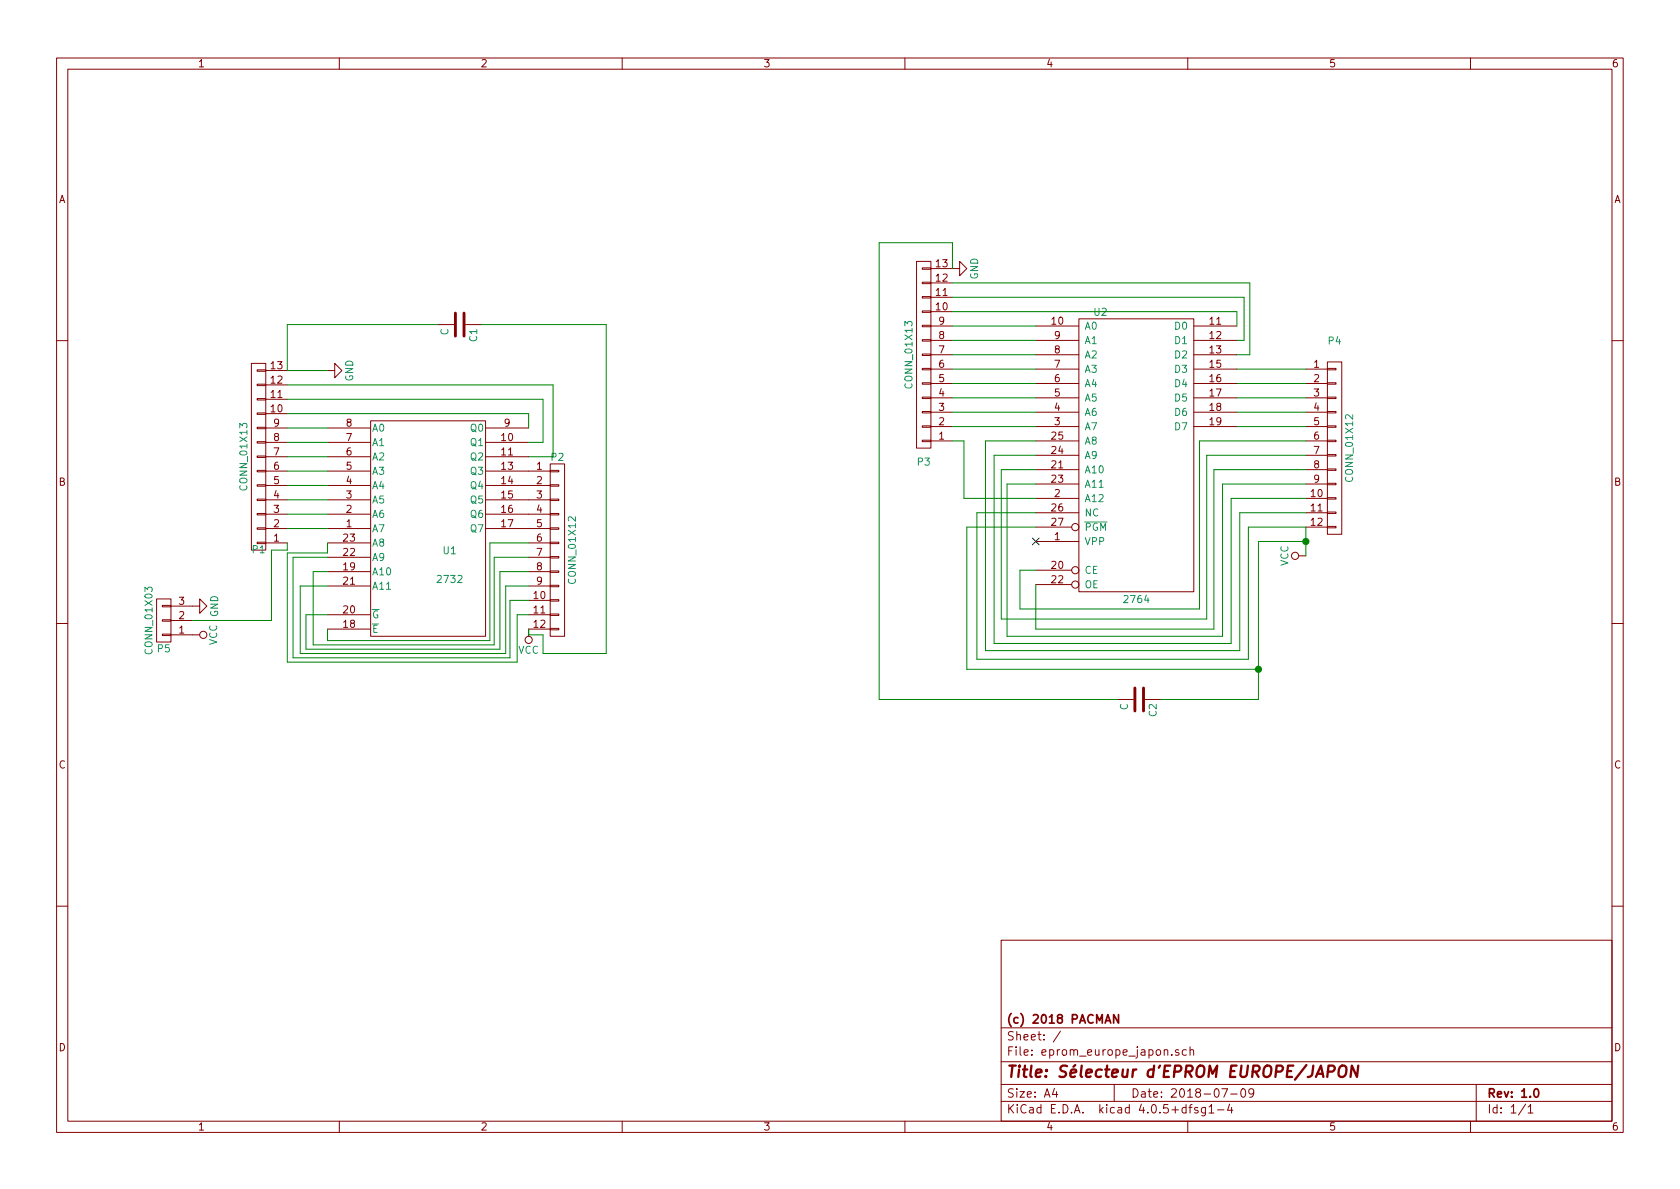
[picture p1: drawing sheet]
<svg xmlns="http://www.w3.org/2000/svg" width="297mm" height="210mm" viewBox="0 0 297 210" stroke-linecap="round" stroke-linejoin="round" font-family="sans-serif">
<g fill="none" stroke="#840000" stroke-width=".18">
<path d="M10 10.3h277v189.9h-277zM12 12.2h273v186.1h-273zM60 10.3v1.9M110 10.3v1.9M160 10.3v1.9M210 10.3v1.9M260 10.3v1.9M77.5 57.4h2.8M82.3 57.4h2.8M162.1 46.2h2.5v33h-2.5zM163.1 47.4h1.5v.2h-1.5zM163.1 49.9h1.5v.3h-1.5z"/>
<path d="M163.1 52.4h1.5v.3h-1.5zM163.1 55h1.5v.2h-1.5zM163.1 57.5h1.5v.3h-1.5zM164.6 47.5h5.1v-1.3l1.2 1.3-1.2 1.3v-1.3M164.6 57.7h3.8M164.6 55.1h3.8M164.6 52.6h3.8M164.6 50h3.8M183.1 57.7h7.7M190.8 56.4h20.3v48.2h-20.3zM211.1 57.7h7.6M10 60.2h2"/>
<path d="M44.4 64.3h2.6v33h-2.6zM45.5 65.4h1.5v.3h-1.5zM45.5 67.9h1.5v.3h-1.5zM45.5 70.5h1.5v.2h-1.5zM45.5 73h1.5v.3h-1.5zM45.5 75.6h1.5v.2h-1.5zM45.5 78.1h1.5v.3h-1.5zM47 78.2h3.8M47 75.7h3.8M47 73.1h3.8M47 70.6h3.8M47 68.1h3.8"/>
<path d="M47 65.5h3.8M57.9 65.5h1.3v-1.2l1.3 1.2-1.3 1.3v-1.3M57.9 78.2h7.6M57.9 75.7h7.6M65.5 74.4h20.4v38.1h-20.4zM85.9 78.2h7.6M85.9 75.7h7.6M163.1 60.1h1.5v.2h-1.5zM163.1 62.6h1.5v.3h-1.5zM163.1 65.1h1.5v.3h-1.5zM163.1 67.7h1.5v.2h-1.5zM163.1 70.2h1.5v.3h-1.5z"/>
<path d="M163.1 72.8h1.5v.2h-1.5zM163.1 75.3h1.5v.3h-1.5zM163.1 77.8h1.5v.3h-1.5zM164.6 65.3h3.8M164.6 67.8h3.8M164.6 70.4h3.8M164.6 72.9h3.8M164.6 75.4h3.8M164.6 78h3.8M164.6 62.7h3.8M164.6 60.2h3.8M183.1 65.3h7.7"/>
<path d="M183.1 67.8h7.7M183.1 70.4h7.7M183.1 72.9h7.7M183.1 75.4h7.7M183.1 78h7.7M183.1 62.7h7.7M183.1 60.2h7.7M211.1 65.3h7.6M211.1 67.8h7.6M211.1 70.4h7.6M211.1 72.9h7.6M211.1 75.4h7.6"/>
<path d="M211.1 62.7h7.6M211.1 60.2h7.6M230.9 65.3h3.8M230.9 67.8h3.8M230.9 70.4h3.8M230.9 72.9h3.8M230.9 75.4h3.8M230.9 78h3.8M234.7 64h2.5v30.5h-2.5zM234.7 77.8h1.5v.3h-1.5zM234.7 75.3h1.5v.3h-1.5zM234.7 72.8h1.5v.2h-1.5z"/>
<path d="M234.7 70.2h1.5v.3h-1.5zM234.7 67.7h1.5v.2h-1.5zM234.7 65.1h1.5v.3h-1.5zM285 60.2h2M45.5 80.6h1.5v.3h-1.5zM45.5 83.2h1.5v.2h-1.5zM45.5 85.7h1.5v.3h-1.5zM45.5 88.3h1.5v.2h-1.5zM45.5 90.8h1.5v.3h-1.5zM45.5 93.3h1.5v.3h-1.5zM45.5 95.9h1.5v.2h-1.5zM47 96h3.8"/>
<path d="M47 93.5h3.8M47 90.9h3.8M47 88.4h3.8M47 85.8h3.8M47 83.3h3.8M47 80.8h3.8M57.9 96h7.6M57.9 93.5h7.6M57.9 90.9h7.6M57.9 88.4h7.6M57.9 85.8h7.6M57.9 83.3h7.6"/>
<path d="M57.9 80.8h7.6M57.9 98.5h7.6M85.9 93.5h11.4M85.9 90.9h11.4M85.9 88.4h11.4M85.9 85.8h11.4M85.9 83.3h11.4M85.9 80.8h7.6M93.5 96h3.8M93.5 98.5h3.8M97.3 82h2.5v30.5h-2.5zM97.3 98.4h1.5v.3h-1.5z"/>
<path d="M97.3 95.9h1.5v.2h-1.5zM97.3 93.3h1.5v.3h-1.5zM97.3 90.8h1.5v.3h-1.5zM97.3 88.3h1.5v.2h-1.5zM97.3 85.7h1.5v.3h-1.5zM97.3 83.2h1.5v.2h-1.5zM183.1 80.5h7.7M183.1 83.1h7.7M183.1 85.6h7.7M183.1 88.1h7.7M183.1 90.7h7.7M183.1 93.2h6.4"/>
<path d="M183.1 95.8h7.7M229.6 98.3h1.3M230.9 80.5h3.8M230.9 83.1h3.8M230.9 85.6h3.8M230.9 88.1h3.8M230.9 90.7h3.8M230.9 93.2h3.8M234.7 93.1h1.5v.2h-1.5zM234.7 90.5h1.5v.3h-1.5zM234.7 88h1.5v.3h-1.5zM234.7 85.5h1.5v.2h-1.5z"/>
<path d="M234.7 82.9h1.5v.3h-1.5zM234.7 80.4h1.5v.2h-1.5zM10 110.3h2M27.7 105.9h2.5v7.6h-2.5zM28.7 107.1h1.5v.2h-1.5zM28.7 109.6h1.5v.2h-1.5zM28.7 112.1h1.5v.3h-1.5zM30.2 107.2h5.1v-1.3l1.3 1.3-1.3 1.3v-1.3M30.2 112.3h5.1M30.2 109.7h3.8M57.9 101.1h7.6M57.9 103.6h7.6"/>
<path d="M57.9 108.7h7.6M57.9 111.2h7.6M93.5 101.1h3.8M93.5 103.6h3.8M93.5 106.2h3.8M93.5 108.7h3.8M97.3 111.1h1.5v.3h-1.5zM97.3 108.6h1.5v.2h-1.5zM97.3 106h1.5v.3h-1.5zM97.3 103.5h1.5v.3h-1.5zM97.3 101h1.5v.2h-1.5zM97.3 111.2h-3.8v1.3"/>
<path d="M183.1 100.8h6.4M183.1 103.4h6.4M285 110.3h2M197.6 123.7h2.8M202.4 123.7h2.8M10 160.2h2M177 166.3h108v32h-108zM285 160.2h2M60 198.3v1.9M110 198.3v1.9M160 198.3v1.9M177 194.8h108"/>
<path d="M177 191.8h108M177 187.8h108M177 181.8h108M186.4 192.5l-.3 1h.9M186.8 193v1M187.5 182.3l-1.3 2M197 191.8v3M207.2 186.5v.1M208.4 185.7a.37 .37 0 0 0-.6 .1l.1 .2 .5 .2 .1 .1-.2 .3-.5-.1M209.8 185.7l-.5-.1-.3 .3 .1 .6 .2 .1 .5-.1M210 198.3v1.9M210.2 195.8h.6"/>
<path d="M210.4 185.7l.2-.1 .4 .1v.9M210.4 185.1v1.5M210.8 195.3l-.4 .2v1.3M211.8 195.9a.37 .37 0 0 0-.6 .1l.1 .3 .5 .1 .1 .1-.3 .3-.4-.1M213.1 195.8v1.4l-.2 .1h-.4M213.1 195.9l-.4-.1-.3 .3 .1 .6 .2 .1 .4-.1M213.8 195.8l.4-.5v1.5M213.8 196.8h.8M215.3 196.3h1.1M216 192.5h1l-.6 1.5M217.4 195.2l-.4 1.1h1M217.6 193.5h1.1"/>
<path d="M217.8 195.8v1M219.5 192.7l.2-.2a.81 .81 0 0 1 .6 .6 .81 .81 0 0 1-.3 .8l-.1 .1a.79 .79 0 0 1-.4-1.3zM221.7 193.2l-.3 .3h-.3l-.3-.3v-.4l.2-.2 .4-.1 .2 .2a1.19 1.19 0 0 1-.2 1.2l-.4 .1M260 198.3v1.9M261 191.8v6.5M269.7 195.2l-1.2 2M270.2 195.8l.4-.5v1.5M270.2 196.8h.8"/>
<circle cx="190.1" cy="93.2" r=".63"/>
<circle cx="229" cy="98.3" r=".63"/>
<circle cx="35.9" cy="112.3" r=".63"/>
<circle cx="93.5" cy="113.2" r=".63"/>
<circle cx="190.1" cy="100.8" r=".63"/>
<circle cx="190.1" cy="103.4" r=".63"/>
</g>
<path d="M197.8 179.4v1.5l-.9-1.5v1.5M195.4 180.9l.5-1.5 .5 1.5M195.5 180.5h.7M271.3 192.7l.3-.2a.81 .81 0 0 1 .5 .6 .81 .81 0 0 1-.2 .8l-.2 .1a.79 .79 0 0 1-.4-1.3z" fill="none" stroke="#840000" stroke-width=".3"/>
<path d="M234.8 189.5h.7a.56 .56 0 0 0 .5-.5 .56 .56 0 0 0-.3-.6h-.8l-.2 2M236.9 188.7a.66 .66 0 0 1 1.1 0 1.43 1.43 0 0 1-.6 1.7l-.5-.1a1.49 1.49 0 0 1 0-1.6zM240.2 188.4l-.3 2-.9-2-.2 2" fill="none" stroke="#840000" stroke-width=".41"/>
<path d="M191.8 92.3h4" fill="none" stroke="#008484" stroke-width=".18"/>
<g fill="none" stroke="#008400" stroke-width=".18">
<path d="M77.5 57.4h-26.7v8.1h7.1M85.1 57.4h22.1v58.2h-11.2v-3.3h-2.5v-1.1M168.4 57.7h14.7M168.4 52.6h51.6v7.6h-1.3M168.4 50h52.6v12.7h-2.3M168.4 55.1h50.3v2.6M168.4 47.5v-4.6h-13v80.8h42.2M50.8 73.1h42.7v2.6M50.8 70.6h45.2v7.6h-2.5M50.8 78.2h7.1M50.8 68.1h47v12.7h-4.3M50.8 75.7h7.1"/>
<path d="M168.4 60.2h14.7M168.4 62.7h14.7M168.4 65.3h14.7M168.4 67.8h14.7M168.4 70.4h14.7M168.4 72.9h14.7M168.4 75.4h14.7M168.4 78h2v10.1h12.7M183.1 78h-8.9v37.1h45v-24.4h11.7M218.7 65.3h12.2M218.7 67.8h12.2M218.7 70.4h12.2"/>
<path d="M218.7 72.9h12.2M218.7 75.4h12.2M230.9 78h-18.8v29.7h-31.8v-6.9h2.8M50.8 80.8h7.1M50.8 96v1.3h-2.8v12.4h-14M50.8 83.3h7.1M50.8 85.8h7.1M50.8 88.4h7.1M50.8 90.9h7.1M50.8 93.5h7.1M57.9 96v1.8h-7.1v19.3h40.6v-8.4h2.1M57.9 98.5h-6.1v17.8h38.4v-10.1h3.3"/>
<path d="M93.5 96h-6.9v17.3h-28.7v-2.1M93.5 98.5h-6.1v15.5h-32v-12.9h2.5M183.1 80.5h-7.3v33.3h41.9v-25.7h13.2M183.1 85.6h-5v26.9h38.1v-26.9h14.7M183.1 90.7h-10.4v25.9h48v-23.4h10.2v5.1M183.1 93.2h-12.2v25.2h51.6M230.9 80.5h-17.5v29h-36.4v-26.4h6.1M230.9 83.1h-16.3v28.1h-31.5v-7.8M230.9 95.8h-8.4v27.9h-17.3M57.9 103.6h-4.8v12h36.3v-12h4.1M93.5 101.1h-5.1v13.7h-34.3v-6.1h3.8"/>
</g>
<g fill="#008400" stroke="#008400" stroke-width=".25">
<circle cx="230.9" cy="95.8" r=".51"/>
<circle cx="222.5" cy="118.4" r=".51"/>
</g>
<path d="M182.5 95.1l1.2 1.3M183.7 95.1l-1.2 1.3" fill="none" stroke="#000084" stroke-width=".18"/>
<path d="M80.5 55.4v4M82 55.4v4M200.7 121.7v4M202.2 121.7v4" fill="none" stroke="#840000" stroke-width=".51"/>
<text font-size="2.8" fill="#840000" x="178" y="190.5">Title: Sélecteur d'EPROM EUROPE/JAPON</text>
<g font-size="2.1" fill="#840000">
<text x="178" y="184">Sheet: /</text>
<text x="178" y="181">(c) 2018 PACMAN</text>
<text x="178" y="186.7">File: eprom_europe_japon.sch</text>
<text x="178" y="196.9">KiCad E.D.A. kicad 4.0.5+dfsg1-4</text>
<text x="178" y="194.1">Size: A4</text>
<text x="200" y="194.1">Date: 2018-07-09</text>
<text x="263" y="194.1">Rev: 1.0</text>
<text x="263" y="196.9">Id: 1/1</text>
</g>
<g font-size="1.8" fill="#840000">
<text x="35" y="11.9">1</text>
<text x="85" y="11.9">2</text>
<text x="135" y="11.9">3</text>
<text x="185" y="11.9">4</text>
<text x="235" y="11.9">5</text>
<text x="285" y="11.9">6</text>
<text x="10.4" y="35.9">A</text>
<text x="285.4" y="35.9">A</text>
<text x="165.5" y="47.2">13</text>
<text x="165.5" y="52.3">11</text>
<text x="165.5" y="49.8">12</text>
<text x="165.5" y="54.9">10</text>
<text x="166" y="59.9">8</text>
<text x="166" y="57.4">9</text>
<text x="186" y="57.4">10</text>
<text x="186.5" y="59.9">9</text>
<text x="213.9" y="57.4">11</text>
<text x="213.9" y="59.9">12</text>
<text x="47.9" y="65.3">13</text>
<text x="166" y="65">6</text>
<text x="166" y="62.5">7</text>
<text x="186.5" y="65">7</text>
<text x="186.5" y="62.5">8</text>
<text x="213.9" y="62.5">13</text>
<text x="213.9" y="65">15</text>
<text x="232.3" y="65">1</text>
<text x="47.9" y="70.4">11</text>
<text x="47.9" y="67.8">12</text>
<text x="166" y="70.1">4</text>
<text x="166" y="67.6">5</text>
<text x="186.5" y="70.1">5</text>
<text x="186.5" y="67.6">6</text>
<text x="213.9" y="67.6">16</text>
<text x="213.9" y="70.1">17</text>
<text x="232.3" y="67.6">2</text>
<text x="232.3" y="70.1">3</text>
<text x="47.9" y="72.9">10</text>
<text x="48.4" y="78">8</text>
<text x="48.4" y="75.4">9</text>
<text x="61.2" y="78">7</text>
<text x="61.2" y="75.4">8</text>
<text x="88.7" y="78">10</text>
<text x="89.2" y="75.4">9</text>
<text x="166" y="77.7">1</text>
<text x="166" y="75.2">2</text>
<text x="166" y="72.6">3</text>
<text x="186" y="77.7">25</text>
<text x="186.5" y="75.2">3</text>
<text x="186.5" y="72.6">4</text>
<text x="213.9" y="72.6">18</text>
<text x="213.9" y="75.2">19</text>
<text x="232.3" y="72.6">4</text>
<text x="232.3" y="75.2">5</text>
<text x="232.3" y="77.7">6</text>
<text x="48.4" y="83.1">6</text>
<text x="48.4" y="80.5">7</text>
<text x="61.2" y="83.1">5</text>
<text x="61.2" y="80.5">6</text>
<text x="88.7" y="80.5">11</text>
<text x="88.7" y="83.1">13</text>
<text x="94.9" y="83.1">1</text>
<text x="186" y="82.8">21</text>
<text x="186" y="80.3">24</text>
<text x="232.3" y="80.3">7</text>
<text x="232.3" y="82.8">8</text>
<text x="10.4" y="85.9">B</text>
<text x="48.4" y="88.1">4</text>
<text x="48.4" y="85.6">5</text>
<text x="61.2" y="88.1">3</text>
<text x="61.2" y="85.6">4</text>
<text x="88.7" y="85.6">14</text>
<text x="88.7" y="88.1">15</text>
<text x="94.9" y="85.6">2</text>
<text x="94.9" y="88.1">3</text>
<text x="186" y="85.3">23</text>
<text x="186.5" y="87.9">2</text>
<text x="231.8" y="87.9">10</text>
<text x="232.3" y="85.3">9</text>
<text x="285.4" y="85.9">B</text>
<text x="48.4" y="95.8">1</text>
<text x="48.4" y="93.2">2</text>
<text x="48.4" y="90.7">3</text>
<text x="60.8" y="95.8">23</text>
<text x="61.2" y="93.2">1</text>
<text x="61.2" y="90.7">2</text>
<text x="88.7" y="90.7">16</text>
<text x="88.7" y="93.2">17</text>
<text x="94.9" y="90.7">4</text>
<text x="94.9" y="93.2">5</text>
<text x="94.9" y="95.8">6</text>
<text x="186" y="90.4">26</text>
<text x="186" y="93">27</text>
<text x="186.5" y="95.5">1</text>
<text x="231.8" y="90.4">11</text>
<text x="231.8" y="93">12</text>
<text x="60.8" y="98.3">22</text>
<text x="60.8" y="100.8">19</text>
<text x="94.9" y="98.3">7</text>
<text x="94.9" y="100.8">8</text>
<text x="186" y="100.6">20</text>
<text x="31.6" y="106.9">3</text>
<text x="60.8" y="103.4">21</text>
<text x="94.4" y="105.9">10</text>
<text x="94.9" y="103.4">9</text>
<text x="186" y="103.1">22</text>
<text x="31.6" y="112">1</text>
<text x="31.6" y="109.5">2</text>
<text x="60.8" y="108.5">20</text>
<text x="60.8" y="111">18</text>
<text x="94.4" y="108.5">11</text>
<text x="94.4" y="111">12</text>
<text x="10.4" y="135.9">C</text>
<text x="285.4" y="135.9">C</text>
<text x="10.4" y="185.9">D</text>
<text x="285.4" y="185.9">D</text>
<text x="35" y="199.9">1</text>
<text x="85" y="199.9">2</text>
<text x="135" y="199.9">3</text>
<text x="185" y="199.9">4</text>
<text x="235" y="199.9">5</text>
<text x="285" y="199.9">6</text>
</g>
<g font-size="1.8" fill="#008484">
<text x="172.9" y="49.4" transform="rotate(-90 172.9 49.4)">GND</text>
<text x="79.3" y="59.3" transform="rotate(-90 79.3 59.3)">C</text>
<text x="191.8" y="58.3">A0</text>
<text x="193.4" y="55.8">U2</text>
<text x="207.8" y="58.3">D0</text>
<text x="84.4" y="60.4" transform="rotate(-90 84.4 60.4)">C1</text>
<text x="191.8" y="65.9">A3</text>
<text x="191.8" y="63.4">A2</text>
<text x="191.8" y="60.8">A1</text>
<text x="207.8" y="60.8">D1</text>
<text x="207.8" y="63.4">D2</text>
<text x="207.8" y="65.9">D3</text>
<text x="234.9" y="60.9">P4</text>
<text x="62.4" y="67.5" transform="rotate(-90 62.4 67.5)">GND</text>
<text x="161.3" y="68.4" transform="rotate(-90 161.3 68.4)">CONN_01X13</text>
<text x="191.8" y="71">A5</text>
<text x="191.8" y="68.4">A4</text>
<text x="207.8" y="68.4">D4</text>
<text x="207.8" y="71">D5</text>
<text x="65.8" y="76.3">A0</text>
<text x="83.2" y="76.3">Q0</text>
<text x="191.8" y="76.1">A7</text>
<text x="191.8" y="73.5">A6</text>
<text x="207.8" y="73.5">D6</text>
<text x="207.8" y="76.1">D7</text>
<text x="65.8" y="83.9">A3</text>
<text x="65.8" y="81.4">A2</text>
<text x="65.8" y="78.9">A1</text>
<text x="83.2" y="78.9">Q1</text>
<text x="83.2" y="81.4">Q2</text>
<text x="83.2" y="83.9">Q3</text>
<text x="97.5" y="81.5">P2</text>
<text x="162.3" y="82.3">P3</text>
<text x="191.8" y="83.7">A10</text>
<text x="191.8" y="81.1">A9</text>
<text x="191.8" y="78.6">A8</text>
<text x="43.7" y="86.4" transform="rotate(-90 43.7 86.4)">CONN_01X13</text>
<text x="65.8" y="89">A5</text>
<text x="65.8" y="86.5">A4</text>
<text x="83.2" y="86.5">Q4</text>
<text x="83.2" y="89">Q5</text>
<text x="191.8" y="88.8">A12</text>
<text x="191.8" y="86.2">A11</text>
<text x="239.2" y="84.9" transform="rotate(-90 239.2 84.9)">CONN_01X12</text>
<text x="65.8" y="94.1">A7</text>
<text x="65.8" y="91.6">A6</text>
<text x="83.2" y="91.6">Q6</text>
<text x="83.2" y="94.1">Q7</text>
<text x="191.8" y="91.3">NC</text>
<text x="191.8" y="93.8">PGM</text>
<text x="44.7" y="97.8">P1</text>
<text x="65.8" y="99.2">A9</text>
<text x="65.8" y="96.6">A8</text>
<text x="65.8" y="101.7">A10</text>
<text x="78.4" y="98">U1</text>
<text x="191.8" y="96.4">VPP</text>
<text x="191.8" y="101.5">CE</text>
<text x="227.8" y="100.1" transform="rotate(-90 227.8 100.1)">VCC</text>
<text x="65.8" y="104.3">A11</text>
<text x="77.5" y="103.1">2732</text>
<text x="101.8" y="102.9" transform="rotate(-90 101.8 102.9)">CONN_01X12</text>
<text x="191.8" y="104">OE</text>
<text x="199" y="106.6">2764</text>
<text x="38.6" y="109.1" transform="rotate(-90 38.6 109.1)">GND</text>
<text x="65.8" y="109.3">G</text>
<text x="65.8" y="111.9">E</text>
<text x="26.9" y="115.4" transform="rotate(-90 26.9 115.4)">CONN_01X03</text>
<text x="27.9" y="115.3">P5</text>
<text x="38.4" y="114.1" transform="rotate(-90 38.4 114.1)">VCC</text>
<text x="91.6" y="115.6">VCC</text>
<text x="199.4" y="125.6" transform="rotate(-90 199.4 125.6)">C</text>
<text x="204.5" y="126.7" transform="rotate(-90 204.5 126.7)">C2</text>
</g>
</svg>
